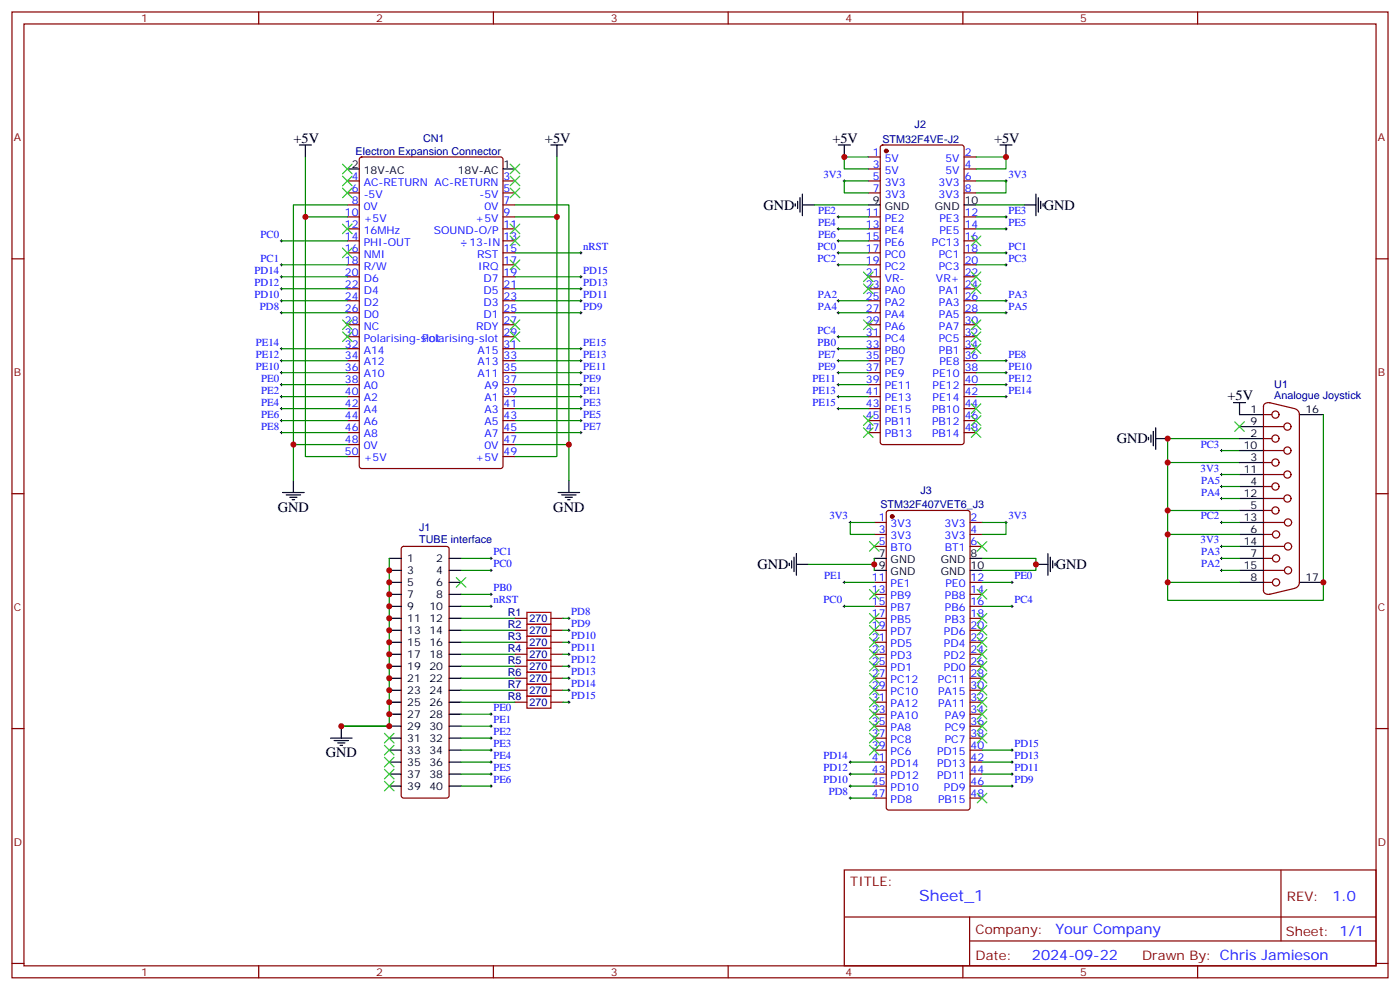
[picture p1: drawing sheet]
<svg xmlns="http://www.w3.org/2000/svg" width="412mm" height="292mm" viewBox="0 0 412 292" stroke-linecap="round" stroke-linejoin="round" font-family="sans-serif">
<g fill="none" stroke="#870000" stroke-width=".35">
<path d="M3.5 3.5h405.4v284.4h-405.4zM7.1 7.1h398.2v277.2h-398.2zM76.2 3.5v3.6M145.3 3.5v3.6M214.5 3.5v3.6M283.6 3.5v3.6M352.8 3.5v3.6M102.3 53.3h3.5M102.3 56.8h3.5M106.1 46.4l.4-.2h41l.6 .4 .1 90.6-.5 .7h-41.2l-.6-.4-.1-90.6zM148.2 53.3h3.5M148.2 56.8h3.5"/>
<path d="M255.8 53.3h3.5M255.8 56.8h3.5M255.8 46.2h3.5M255.8 49.7h3.5M259.5 42.9l.5-.2h23.3l.6 .4 .1 87.1-.5 .6-23.5 .1-.7-.5v-87zM284 53.3h3.5M284 56.8h3.5M284 46.2h3.5M284 49.7h3.5M3.5 76.2h3.6M102.3 60.3h3.5M102.3 63.9h3.5"/>
<path d="M102.3 67.4h3.5M102.3 70.9h3.5M102.3 74.4h3.5M102.3 78h3.5M148.2 60.3h3.5M148.2 63.9h3.5M148.2 67.4h3.5M148.2 70.9h3.5M148.2 74.4h3.5M148.2 78h3.5M255.8 63.9h3.5M255.8 67.4h3.5"/>
<path d="M255.8 70.9h3.5M255.8 74.4h3.5M255.8 78h3.5M284 63.9h3.5M284 67.4h3.5M284 70.9h3.5M284 74.4h3.5M284 78h3.5M405.3 76.2h3.6M102.3 81.5h3.5M102.3 85h3.5M102.3 99.1h3.5"/>
<path d="M102.3 88.5h3.5M102.3 95.6h3.5M102.3 92.1h3.5M148.2 81.5h3.5M148.2 85h3.5M148.2 99.1h3.5M148.2 88.5h3.5M148.2 95.6h3.5M148.2 92.1h3.5M255.8 81.5h3.5M255.8 85h3.5M255.8 99.1h3.5"/>
<path d="M255.8 88.5h3.5M255.8 95.6h3.5M255.8 92.1h3.5M284 81.5h3.5M284 85h3.5M284 99.1h3.5M284 88.5h3.5M284 95.6h3.5M284 92.1h3.5M102.3 116.8h3.5M102.3 113.2h3.5M102.3 109.7h3.5"/>
<path d="M102.3 106.2h3.5M102.3 102.7h3.5M148.2 116.8h3.5M148.2 113.2h3.5M148.2 109.7h3.5M148.2 106.2h3.5M148.2 102.7h3.5M255.8 116.8h3.5M255.8 113.2h3.5M255.8 109.7h3.5M255.8 106.2h3.5M255.8 102.7h3.5"/>
<path d="M284 116.8h3.5M284 113.2h3.5M284 109.7h3.5M284 106.2h3.5M284 102.7h3.5M372.2 119.6v54.3M373.9 118.5l7.5 1.8M374.1 118.6a1.31 1.31 0 0 0-1.9 1.1M102.3 134.4h3.5M102.3 130.9h3.5M102.3 127.4h3.5M102.3 123.8h3.5"/>
<path d="M102.3 120.3h3.5M148.2 134.4h3.5M148.2 130.9h3.5M148.2 127.4h3.5M148.2 123.8h3.5M148.2 120.3h3.5M255.8 127.4h3.5M255.8 123.8h3.5M255.8 120.3h3.5M284 127.4h3.5M284 123.8h3.5M284 120.3h3.5"/>
<path d="M372.2 129.1h2.4M372.2 122.1h2.4M372.2 136.2h2.4M372.2 125.6h6M372.2 132.6h6M372.2 139.7h6M381.5 120.4a1.77 1.77 0 0 1 1.3 1.7v49.3a1.77 1.77 0 0 1-1.3 1.8M3.5 145.3h3.6M257.5 153.8h3.6M257.5 157.3h3.6M261.3 150.5l.5-.2h23.2l.7 .4 .1 87.1-.5 .6-23.5 .1-.7-.5v-87zM285.8 153.8h3.5"/>
<path d="M285.8 157.3h3.5M372.2 143.2h2.4M372.2 150.3h2.4M372.2 146.8h6M372.4 153.8h6M372.4 157.3h2.4M405.3 145.3h3.6M118.4 161.1l.5-.2h12.7l.5 .2 .2 .5v72.6l-.2 .5-.5 .2h-12.7l-.5-.2-.2-.5v-72.6zM257.5 160.9h3.6M257.5 171.4h3.6M257.5 175h3.6M257.5 178.5h3.6"/>
<path d="M285.8 160.9h3.5M285.8 171.4h3.5M285.8 175h3.5M285.8 178.5h3.5M372.2 173.8a1.41 1.41 0 0 0 1.9 1.1M372.4 160.9h6M372.4 171.4h2.4M372.4 164.4h2.4M372.4 167.9h6M381.4 173.2l-7.5 1.8M151.7 182h3.5M151.7 185.6h3.5"/>
<path d="M151.7 189.1h3.5M151.7 199.7h3.5M151.7 192.6h3.5M151.7 196.1h3.5M162.3 182h3.5M162.3 185.6h3.5M162.3 189.1h3.5M162.3 199.7h3.5M162.3 192.6h3.5M162.3 196.1h3.5M257.5 182h3.6M257.5 185.6h3.6"/>
<path d="M257.5 189.1h3.6M257.5 199.7h3.6M257.5 192.6h3.6M257.5 196.1h3.6M285.8 182h3.5M285.8 185.6h3.5M285.8 189.1h3.5M285.8 199.7h3.5M285.8 192.6h3.5M285.8 196.1h3.5M3.5 214.5h3.6M151.7 206.7h3.5"/>
<path d="M151.7 203.2h3.5M162.3 206.7h3.5M162.3 203.2h3.5M257.5 217.3h3.6M257.5 213.8h3.6M257.5 210.3h3.6M257.5 206.7h3.6M257.5 203.2h3.6M285.8 217.3h3.5M285.8 213.8h3.5M285.8 210.3h3.5M285.8 206.7h3.5"/>
<path d="M285.8 203.2h3.5M405.3 214.5h3.6M257.5 234.9h3.6M257.5 231.4h3.6M257.5 227.9h3.6M257.5 224.4h3.6M257.5 220.8h3.6M285.8 234.9h3.5M285.8 231.4h3.5M285.8 227.9h3.5M285.8 224.4h3.5M285.8 220.8h3.5"/>
<path d="M248.7 256.1h156.6v28.2h-156.6zM377.3 256.1v20.9M248.7 270h156.5M285.6 277h119.6M285.6 270v14.1M3.5 283.6h3.6M76.2 284.3v3.6M145.3 284.3v3.6M214.5 284.3v3.6M283.6 284.3v3.6M352.8 284.3v3.6M405.3 283.6h3.6"/>
<circle cx="375.7" cy="136.2" r="1.06"/>
<circle cx="375.7" cy="129.1" r="1.06"/>
<circle cx="375.7" cy="122.1" r="1.06"/>
<circle cx="379.2" cy="132.6" r="1.06"/>
<circle cx="379.2" cy="125.6" r="1.06"/>
<circle cx="379.2" cy="139.7" r="1.06"/>
<circle cx="375.7" cy="143.2" r="1.06"/>
<circle cx="375.7" cy="150.3" r="1.06"/>
<circle cx="375.9" cy="157.3" r="1.06"/>
<circle cx="379.2" cy="146.8" r="1.06"/>
<circle cx="379.4" cy="153.8" r="1.06"/>
<circle cx="375.9" cy="171.4" r="1.06"/>
<circle cx="375.9" cy="164.4" r="1.06"/>
<circle cx="379.4" cy="167.9" r="1.06"/>
<circle cx="379.4" cy="160.9" r="1.06"/>
</g>
<g fill="none" stroke="#000" stroke-width=".35">
<path d="M88.2 42.7h3.5M90 42.7v3.5M102.3 49.7h3.5M148.2 49.7h3.5M162.3 42.7h3.5M164 42.7v3.5M234.2 60v.7M234.9 59.3v2.1M235.7 58.2v4.2M236.4 57.2v6.3M246.9 42.7h3.6M248.7 42.7v3.5"/>
<path d="M294.6 42.7h3.5M296.3 42.7v3.5M305.2 57.2v6.3M305.9 58.2v4.2M306.6 59.3v2.1M307.3 60v.7M236.4 60.3h3.5M255.8 60.3h3.5M284 60.3h3.5M301.6 60.3h3.6M363.4 118.5h3.5M365.1 118.5v3.6h7.1"/>
<path d="M338.3 128.8v.7M339 128.1v2.1M339.7 127v4.2M340.4 129.1h3.6M340.4 125.9v6.4M365.1 129.1h7.1M365.1 136.2h7.1M365.1 125.6h7.1M365.1 132.6h7.1M365.1 139.7h7.1M382.8 122.1h7M83.3 145h6.3"/>
<path d="M84.3 145.7h4.2M85.4 146.4h2.1M86.1 147.1h.7M86.4 141.5v3.5M164.4 145h6.3M165.5 145.7h4.2M166.5 146.4h2.1M167.2 147.1h.7M167.6 141.5v3.5M365.1 143.2h7.1M365.1 150.3h7.1M365.1 157.3h7.1"/>
<path d="M365.1 146.8h7.1M365.1 153.8h7.1M114.7 164.4h3.5M114.7 167.9h3.5M114.7 171.4h3.5M114.7 175h3.5M114.7 178.5h3.5M132.3 164.4h3.5M132.3 167.9h3.5M132.3 171.4h3.5M132.3 175h3.5M132.3 178.5h3.5"/>
<path d="M232.5 165.8v.7M233.2 165.1v2.1M233.9 164v4.3M234.6 166.2h3.5M234.6 163v6.3M257.5 164.4h3.6M257.5 167.9h3.6M285.8 164.4h3.5M285.8 167.9h3.5M305.2 166.2h3.5M308.7 163v6.3M309.4 164v4.3"/>
<path d="M310.1 165.1v2.1M310.8 165.8v.7M365.1 164.4h7.1M365.1 167.9h7.1M365.1 171.4h7.1M365.1 160.9h7.1M382.8 171.4h7M114.7 182h3.5M114.7 185.6h3.5M114.7 189.1h3.5M114.7 192.6h3.5M114.7 196.1h3.5"/>
<path d="M114.7 199.7h3.5M132.3 182h3.5M132.3 185.6h3.5M132.3 189.1h3.5M132.3 192.6h3.5M132.3 196.1h3.5M132.3 199.7h3.5M97.4 217.3h6.3M98.4 218h4.3M99.5 218.7h2.1M100.2 219.4h.7M100.5 213.8v3.5"/>
<path d="M114.7 203.2h3.5M114.7 206.7h3.5M114.7 210.3h3.5M114.7 213.8h3.5M114.7 217.3h3.5M132.3 203.2h3.5M132.3 206.7h3.5M132.3 210.3h3.5M132.3 213.8h3.5M132.3 217.3h3.5M114.7 220.8h3.5M114.7 224.4h3.5"/>
<path d="M114.7 227.9h3.5M114.7 231.4h3.5M132.3 220.8h3.5M132.3 224.4h3.5M132.3 227.9h3.5M132.3 231.4h3.5"/>
</g>
<g fill="#870000" stroke="#870000" stroke-width=".35">
<circle cx="261.1" cy="44.4" r=".53"/>
<circle cx="262.8" cy="152" r=".53"/>
</g>
<g fill="none" stroke="#008700" stroke-width=".35">
<path d="M90 46.2v17.7h12.3M164 46.2v17.7h-12.3M255.8 46.2h-7.1v3.5h7.1M255.8 53.3h-7.1v3.5h7.1M287.5 46.2h8.8v3.5h-8.8M287.5 53.3h8.8v3.5h-8.8M82.9 70.9h19.4M82.9 78h19.4M90 63.9v70.5h12.3M102.3 60.3h-15.9v81.2M151.7 60.3h15.9v81.2M151.7 74.4h19.4"/>
<path d="M164 63.9v70.5h-12.3M239.9 60.3h15.9M246.9 70.9h8.9M246.9 78h8.9M246.9 74.4h8.9M246.9 63.9h8.9M246.9 67.4h8.9M287.5 78h8.8M287.5 60.3h14.1M287.5 74.4h8.8M287.5 63.9h8.8M287.5 67.4h8.8"/>
<path d="M82.9 81.5h19.4M82.9 85h19.4M82.9 88.5h19.4M82.9 92.1h19.4M151.7 81.5h19.4M151.7 85h19.4M151.7 88.5h19.4M151.7 92.1h19.4M246.9 88.5h8.9M246.9 92.1h8.9M246.9 99.1h8.9M287.5 88.5h8.8"/>
<path d="M287.5 92.1h8.8M82.9 116.8h19.4M82.9 113.2h19.4M82.9 109.7h19.4M82.9 106.2h19.4M82.9 102.7h19.4M151.7 116.8h19.4M151.7 113.2h19.4M151.7 109.7h19.4M151.7 106.2h19.4M151.7 102.7h19.4M246.9 116.8h8.9"/>
<path d="M246.9 113.2h8.9M246.9 109.7h8.9M246.9 106.2h8.9M246.9 102.7h8.9M287.5 116.8h8.8M287.5 113.2h8.8M287.5 109.7h8.8M287.5 106.2h8.8M82.9 127.4h19.4M82.9 123.8h19.4M82.9 120.3h19.4M86.4 130.9h15.9"/>
<path d="M151.7 130.9h15.9M151.7 127.4h19.4M151.7 123.8h19.4M151.7 120.3h19.4M246.9 120.3h8.9M344 136.2v14.1h21.1M359.8 132.6h5.3M359.8 139.7h5.3M365.1 129.1h-21.1v7.1h21.1M389.8 122.1v54.6h-45.8v-5.3M257.5 153.8h-7v3.5h7M289.3 153.8h7v3.5h-7"/>
<path d="M344 150.3v7h21.1M344 157.3v14.1h21.1M359.8 143.2h5.3M359.8 146.8h5.3M359.8 153.8h5.3M114.7 164.4v49.4h-14.2h14.2M135.8 175h8.8M135.8 178.5h8.8M135.8 167.9h8.8M135.8 164.4h8.8M248.7 171.4h8.8M248.7 178.5h8.8"/>
<path d="M257.5 164.4v1.8h-19.4M257.5 166.2v1.7M289.3 164.4h15.9v3.5h-15.9M289.3 171.4h8.8M289.3 178.5h8.8M359.8 167.9h5.3M359.8 164.4h5.3M359.8 160.9h5.3M135.8 199.7h15.9M135.8 192.6h15.9M135.8 185.6h15.9M135.8 196.1h15.9"/>
<path d="M135.8 189.1h15.9M135.8 182h15.9M165.8 199.7h1.8M165.8 192.6h1.8M165.8 185.6h1.8M165.8 196.1h1.8M165.8 189.1h1.8M165.8 182h1.8M135.8 213.8h8.8M135.8 210.3h8.8M135.8 217.3h8.8M135.8 206.7h15.9"/>
<path d="M135.8 203.2h15.9M165.8 206.7h1.8M165.8 203.2h1.8M135.8 224.4h8.8M135.8 220.8h8.8M135.8 227.9h8.8M135.8 231.4h8.8M250.5 224.4h7M250.5 227.9h7M250.5 231.4h7M250.5 234.9h7M289.3 224.4h8.8"/>
<path d="M289.3 220.8h8.8M289.3 227.9h8.8M289.3 231.4h8.8"/>
</g>
<g fill="none" stroke="#000" stroke-width=".29">
<path d="M248.4 53.3h.7M248.7 52.9v.7M296 53.3h.7M296.3 52.9v.7M82.5 70.9h.8M82.5 78h.8M82.9 70.6v.7M82.9 77.6v.7M170.7 74.4h.7M171.1 74.1v.7M246.6 70.9h.7M246.6 78h.7"/>
<path d="M246.6 74.4h.7M246.6 67.4h.7M246.6 63.9h.7M246.9 63.5v.7M246.9 67v.7M246.9 70.6v.7M246.9 74.1v.7M246.9 77.6v.7M296 78h.7M296 74.4h.7M296 67.4h.7M296 63.9h.7"/>
<path d="M296.3 63.5v.7M296.3 67v.7M296.3 74.1v.7M296.3 77.6v.7M82.5 81.5h.8M82.5 85h.8M82.5 88.5h.8M82.5 92.1h.8M82.9 81.1v.7M82.9 84.7v.7M82.9 88.2v.7M82.9 91.7v.7"/>
<path d="M170.7 81.5h.7M170.7 85h.7M170.7 88.5h.7M170.7 92.1h.7M171.1 81.1v.7M171.1 84.7v.7M171.1 88.2v.7M171.1 91.7v.7M246.6 88.5h.7M246.6 92.1h.7M246.6 99.1h.7M246.9 88.2v.7"/>
<path d="M246.9 91.7v.7M246.9 98.8v.7M296 88.5h.7M296 92.1h.7M296.3 88.2v.7M296.3 91.7v.7M82.5 102.7h.8M82.5 106.2h.8M82.5 109.7h.8M82.5 113.2h.8M82.5 116.8h.8M82.9 102.3v.7"/>
<path d="M82.9 105.8v.7M82.9 109.4v.7M82.9 112.9v.7M82.9 116.4v.7M82.9 119.9v.8M170.7 102.7h.7M170.7 106.2h.7M170.7 109.7h.7M170.7 113.2h.7M170.7 116.8h.7M171.1 102.3v.7M171.1 105.8v.7"/>
<path d="M171.1 109.4v.7M171.1 112.9v.7M171.1 116.4v.7M171.1 119.9v.8M246.6 102.7h.7M246.6 106.2h.7M246.6 109.7h.7M246.6 113.2h.7M246.6 116.8h.7M246.9 102.3v.7M246.9 105.8v.7M246.9 109.4v.7"/>
<path d="M246.9 112.9v.7M246.9 116.4v.7M246.9 119.9v.8M296 106.2h.7M296 109.7h.7M296 113.2h.7M296 116.8h.7M296.3 105.8v.7M296.3 109.4v.7M296.3 112.9v.7M296.3 116.4v.7M82.5 120.3h.8"/>
<path d="M82.5 123.8h.8M82.5 127.4h.8M82.9 123.5v.7M82.9 127v.7M170.7 120.3h.7M170.7 123.8h.7M170.7 127.4h.7M171.1 123.5v.7M171.1 127v.7M246.6 120.3h.7M359.5 132.6h.7M359.5 139.7h.7"/>
<path d="M359.8 132.3v.7M359.8 139.3v.8M250.1 153.8h.7M250.5 153.5v.7M296 153.8h.7M296.3 153.5v.7M359.5 143.2h.7M359.5 153.8h.7M359.5 146.8h.7M359.8 142.9v.7M359.8 146.4v.7M359.8 153.5v.7"/>
<path d="M144.3 175h.7M144.3 164.4h.7M144.3 167.9h.7M144.3 178.5h.7M144.6 164v.7M144.6 167.6v.7M144.6 174.6v.7M144.6 178.2v.7M248.4 171.4h.7M248.4 178.5h.7M248.7 171.1v.7M248.7 178.2v.7"/>
<path d="M297.7 171.4h.7M297.7 178.5h.7M298.1 171.1v.7M298.1 178.2v.7M359.5 164.4h.7M359.5 167.9h.7M359.5 160.9h.7M359.8 160.5v.7M359.8 164v.7M359.8 167.6v.7M167.2 199.7h.7M167.2 192.6h.7"/>
<path d="M167.2 185.6h.7M167.2 196.1h.7M167.2 189.1h.7M167.2 182h.7M167.6 181.7v.7M167.6 185.2v.7M167.6 188.7v.7M167.6 192.3v.7M167.6 195.8v.7M167.6 199.3v.7M144.3 217.3h.7M144.3 210.3h.7"/>
<path d="M144.3 213.8h.7M144.6 209.9v.7M144.6 213.4v.7M144.6 217v.7M167.2 206.7h.7M167.2 203.2h.7M167.6 202.8v.8M167.6 206.4v.7M144.3 224.4h.7M144.3 220.8h.7M144.3 227.9h.7M144.3 231.4h.7"/>
<path d="M144.6 220.5v.7M144.6 224v.7M144.6 227.5v.7M144.6 231.1v.7M250.1 224.4h.7M250.1 227.9h.7M250.1 231.4h.7M250.1 234.9h.7M250.5 224v.7M250.5 227.5v.7M250.5 231.1v.7M250.5 234.6v.7"/>
<path d="M297.7 224.4h.7M297.7 220.8h.7M297.7 227.9h.7M297.7 231.4h.7M298.1 220.5v.7M298.1 224v.7M298.1 227.5v.7M298.1 231.1v.7"/>
</g>
<g fill="none" stroke="#3c3" stroke-width=".35">
<path d="M100.9 48.3l2.8 2.9M100.9 51.9l2.8 2.8M100.9 55.4l2.8 2.8M103.7 48.3l-2.8 2.9M103.7 51.9l-2.8 2.8M103.7 55.4l-2.8 2.8M150.3 48.3l2.8 2.9M150.3 51.9l2.8 2.8M150.3 55.4l2.8 2.8M153.1 48.3l-2.8 2.9M153.1 51.9l-2.8 2.8M153.1 55.4l-2.8 2.8"/>
<path d="M100.9 66l2.8 2.8M100.9 73l2.8 2.8M103.7 66l-2.8 2.8M103.7 73l-2.8 2.8M150.3 66l2.8 2.8M150.3 69.5l2.8 2.8M150.3 76.6l2.8 2.8M153.1 66l-2.8 2.8M153.1 69.5l-2.8 2.8M153.1 76.6l-2.8 2.8M286.1 69.5l2.8 2.8M288.9 69.5l-2.8 2.8"/>
<path d="M100.9 94.2l2.8 2.8M100.9 97.7l2.8 2.8M103.7 94.2l-2.8 2.8M103.7 97.7l-2.8 2.8M150.3 94.2l2.8 2.8M150.3 97.7l2.8 2.8M153.1 94.2l-2.8 2.8M153.1 97.7l-2.8 2.8M254.4 83.6l2.8 2.8M254.4 80.1l2.8 2.8M254.4 94.2l2.8 2.8M257.2 83.6l-2.8 2.8"/>
<path d="M257.2 80.1l-2.8 2.8M257.2 94.2l-2.8 2.8M286.1 83.6l2.8 2.8M286.1 80.1l2.8 2.8M286.1 94.2l2.8 2.8M286.1 97.7l2.8 2.8M288.9 83.6l-2.8 2.8M288.9 80.1l-2.8 2.8M288.9 94.2l-2.8 2.8M288.9 97.7l-2.8 2.8M286.1 118.9l2.8 2.8M286.1 101.2l2.8 2.9"/>
<path d="M288.9 118.9l-2.8 2.8M288.9 101.2l-2.8 2.9M254.4 125.9l2.8 2.9M254.4 122.4l2.8 2.8M257.2 125.9l-2.8 2.9M257.2 122.4l-2.8 2.8M286.1 125.9l2.8 2.9M286.1 122.4l2.8 2.8M288.9 125.9l-2.8 2.9M288.9 122.4l-2.8 2.8M363.7 124.2l2.8 2.8M366.5 124.2l-2.8 2.8"/>
<path d="M256.1 159.5l2.8 2.8M258.9 159.5l-2.8 2.8M287.9 159.5l2.8 2.8M290.7 159.5l-2.8 2.8M134.4 170l2.8 2.9M137.2 170l-2.8 2.9M256.1 173.6l2.8 2.8M258.9 173.6l-2.8 2.8M287.9 173.6l2.8 2.8M290.7 173.6l-2.8 2.8M256.1 180.6l2.8 2.8M256.1 191.2l2.8 2.8"/>
<path d="M256.1 187.7l2.8 2.8M256.1 184.1l2.8 2.9M256.1 198.3l2.8 2.8M256.1 194.7l2.8 2.9M258.9 180.6l-2.8 2.8M258.9 191.2l-2.8 2.8M258.9 187.7l-2.8 2.8M258.9 184.1l-2.8 2.9M258.9 198.3l-2.8 2.8M258.9 194.7l-2.8 2.9M287.9 180.6l2.8 2.8M287.9 191.2l2.8 2.8"/>
<path d="M287.9 187.7l2.8 2.8M287.9 184.1l2.8 2.9M287.9 198.3l2.8 2.8M287.9 194.7l2.8 2.9M290.7 180.6l-2.8 2.8M290.7 191.2l-2.8 2.8M290.7 187.7l-2.8 2.8M290.7 184.1l-2.8 2.9M290.7 198.3l-2.8 2.8M290.7 194.7l-2.8 2.9M113.2 215.9l2.9 2.8M113.2 219.4l2.9 2.8"/>
<path d="M116.1 215.9l-2.9 2.8M116.1 219.4l-2.9 2.8M256.1 201.8l2.8 2.8M256.1 212.4l2.8 2.8M256.1 208.8l2.8 2.9M256.1 205.3l2.8 2.8M256.1 215.9l2.8 2.8M256.1 219.4l2.8 2.8M258.9 201.8l-2.8 2.8M258.9 212.4l-2.8 2.8M258.9 208.8l-2.8 2.9M258.9 205.3l-2.8 2.8"/>
<path d="M258.9 219.4l-2.8 2.8M258.9 215.9l-2.8 2.8M287.9 201.8l2.8 2.8M287.9 212.4l2.8 2.8M287.9 208.8l2.8 2.9M287.9 205.3l2.8 2.8M287.9 215.9l2.8 2.8M290.7 201.8l-2.8 2.8M290.7 212.4l-2.8 2.8M290.7 208.8l-2.8 2.9M290.7 205.3l-2.8 2.8M290.7 215.9l-2.8 2.8"/>
<path d="M113.2 223l2.9 2.8M113.2 226.5l2.9 2.8M113.2 230l2.9 2.8M116.1 223l-2.9 2.8M116.1 226.5l-2.9 2.8M116.1 230l-2.9 2.8M287.9 233.5l2.8 2.9M290.7 233.5l-2.8 2.9"/>
</g>
<path d="M155.2 180.3h7.1v3.5h-7.1zM155.2 183.8h7.1v3.5h-7.1zM155.2 187.3h7.1v3.6h-7.1zM155.2 190.9h7.1v3.5h-7.1zM155.2 194.4h7.1v3.5h-7.1zM155.2 197.9h7.1v3.5h-7.1zM155.2 201.4h7.1v3.6h-7.1zM155.2 205h7.1v3.5h-7.1z" fill="none" stroke="#a10000" stroke-width=".35"/>
<g fill="#c00">
<circle cx="90" cy="63.9" r=".88"/>
<circle cx="164" cy="63.9" r=".88"/>
<circle cx="167.6" cy="130.9" r=".88"/>
<circle cx="86.4" cy="130.9" r=".88"/>
<circle cx="248.7" cy="46.2" r=".88"/>
<circle cx="296.3" cy="46.2" r=".88"/>
<circle cx="114.7" cy="210.3" r=".88"/>
<circle cx="114.7" cy="206.7" r=".88"/>
<circle cx="114.7" cy="203.2" r=".88"/>
<circle cx="114.7" cy="199.7" r=".88"/>
<circle cx="114.7" cy="196.1" r=".88"/>
<circle cx="114.7" cy="192.6" r=".88"/>
<circle cx="114.7" cy="189.1" r=".88"/>
<circle cx="114.7" cy="185.6" r=".88"/>
<circle cx="114.7" cy="182" r=".88"/>
<circle cx="114.7" cy="178.5" r=".88"/>
<circle cx="114.7" cy="175" r=".88"/>
<circle cx="114.7" cy="171.4" r=".88"/>
<circle cx="114.7" cy="167.9" r=".88"/>
<circle cx="114.7" cy="213.8" r=".88"/>
<circle cx="100.5" cy="213.8" r=".88"/>
<circle cx="257.5" cy="166.2" r=".88"/>
<circle cx="305.2" cy="166.2" r=".88"/>
<circle cx="344" cy="129.1" r=".88"/>
<circle cx="344" cy="136.2" r=".88"/>
<circle cx="344" cy="150.3" r=".88"/>
<circle cx="344" cy="157.3" r=".88"/>
<circle cx="344" cy="171.4" r=".88"/>
<circle cx="389.8" cy="171.4" r=".88"/>
</g>
<text font-size="4.6" fill="#00f" x="270.8" y="265.1">Sheet_1</text>
<g font-size="4.2">
<text x="86.4" y="42">+5V</text>
<text x="160.5" y="42">+5V</text>
<text x="245.2" y="42">+5V</text>
<text x="292.8" y="42">+5V</text>
<text x="224.9" y="61.7">GND</text>
<text x="307.4" y="61.7">GND</text>
<text x="361.6" y="117.8">+5V</text>
<text x="329" y="130.4">GND</text>
<text x="81.8" y="150.6">GND</text>
<text x="163" y="150.6">GND</text>
<text x="223.1" y="167.6">GND</text>
<text x="311" y="167.6">GND</text>
<text x="96" y="223">GND</text>
</g>
<g font-size="4.2" fill="#00f">
<text x="392.5" y="265.4">1.0</text>
<text x="310.9" y="274.9">Your Company</text>
<text x="304" y="282.7">2024-09-22</text>
</g>
<g font-size="3.9" fill="#800">
<text x="250.5" y="260.7">TITLE:</text>
<text x="379.1" y="265.4">REV:</text>
<text x="287.4" y="274.9">Company:</text>
<text x="378.7" y="275.5">Sheet: 1/1</text>
<text x="287.4" y="282.6">Date:</text>
<text x="336.4" y="282.7">Drawn By: Chris Jamieson</text>
</g>
<g font-size="3.2" fill="#800">
<text x="41.6" y="6.5">1</text>
<text x="110.8" y="6.5">2</text>
<text x="179.9" y="6.5">3</text>
<text x="249.1" y="6.5">4</text>
<text x="318.2" y="6.5">5</text>
<text x="4.1" y="41.6">A</text>
<text x="405.9" y="41.6">A</text>
<text x="4.1" y="110.8">B</text>
<text x="405.9" y="110.8">B</text>
<text x="4.1" y="179.9">C</text>
<text x="405.9" y="179.9">C</text>
<text x="4.1" y="249.1">D</text>
<text x="405.9" y="249.1">D</text>
<text x="41.6" y="287.3">1</text>
<text x="110.8" y="287.3">2</text>
<text x="179.9" y="287.3">3</text>
<text x="249.1" y="287.3">4</text>
<text x="318.2" y="287.3">5</text>
</g>
<g font-size="3.2" fill="#000080">
<text x="124.6" y="41.8">CN1</text>
<text x="269.4" y="37.8">J2</text>
<text x="104.8" y="45.6">Electron Expansion Connector</text>
<text x="259.9" y="42">STM32F4VE-J2</text>
<text x="375.4" y="117.5">Analogue Joystick</text>
<text x="375.4" y="114.2">U1</text>
<text x="259.3" y="149.6">STM32F407VET6_J3</text>
<text x="271.2" y="145.4">J3</text>
<text x="123.5" y="159.8">TUBE interface</text>
<text x="123.5" y="156.4">J1</text>
<text x="149.6" y="184.9">R2</text>
<text x="149.6" y="181.4">R1</text>
<text x="156" y="183.2">270</text>
<text x="149.6" y="188.5">R3</text>
<text x="149.6" y="192">R4</text>
<text x="156" y="186.7">270</text>
<text x="156" y="190.2">270</text>
<text x="149.6" y="195.4">R5</text>
<text x="156" y="197.2">270</text>
<text x="156" y="193.8">270</text>
<text x="149.6" y="199">R6</text>
<text x="149.6" y="202.5">R7</text>
<text x="156" y="200.7">270</text>
<text x="149.6" y="206">R8</text>
<text x="156" y="204.2">270</text>
<text x="156" y="207.7">270</text>
</g>
<g font-size="3.2" fill="#00f">
<text x="257.1" y="45.9">1</text>
<text x="260.6" y="47.6">5V</text>
<text x="278.5" y="47.6">5V</text>
<text x="284.2" y="45.9">2</text>
<text x="103.6" y="52.9">4</text>
<text x="148.3" y="52.9">3</text>
<text x="242.5" y="52.4">3V3</text>
<text x="257.1" y="49.4">3</text>
<text x="257.1" y="52.9">5</text>
<text x="260.6" y="51.2">5V</text>
<text x="278.5" y="51.2">5V</text>
<text x="284.2" y="52.9">6</text>
<text x="284.2" y="49.4">4</text>
<text x="297" y="52.4">3V3</text>
<text x="103.6" y="60">8</text>
<text x="103.6" y="56.4">6</text>
<text x="107.1" y="58.2">-5V</text>
<text x="107.1" y="54.7">AC-RETURN AC-RETURN</text>
<text x="141.2" y="58.2">-5V</text>
<text x="148.3" y="56.4">5</text>
<text x="148.3" y="60">7</text>
<text x="257.1" y="56.4">7</text>
<text x="260.6" y="54.7">3V3</text>
<text x="260.6" y="58.2">3V3</text>
<text x="276.5" y="58.2">3V3</text>
<text x="276.5" y="54.7">3V3</text>
<text x="284.2" y="56.4">8</text>
<text x="101.6" y="63.5">10</text>
<text x="107.1" y="65.3">+5V</text>
<text x="107.1" y="61.7">0V</text>
<text x="140.1" y="65.3">+5V</text>
<text x="142.7" y="61.7">0V</text>
<text x="148.3" y="63.5">9</text>
<text x="241" y="63">PE2</text>
<text x="255.1" y="63.5">11</text>
<text x="260.6" y="65.3">PE2</text>
<text x="276.7" y="65.3">PE3</text>
<text x="284.2" y="63.5">12</text>
<text x="297" y="63">PE3</text>
<text x="76.8" y="70">PC0</text>
<text x="101.6" y="70.6">14</text>
<text x="101.6" y="67">12</text>
<text x="107.1" y="68.8">16MHz</text>
<text x="127.8" y="68.8">SOUND-O/P</text>
<text x="148.3" y="67">11</text>
<text x="148.3" y="70.6">13</text>
<text x="241" y="70">PE6</text>
<text x="241" y="66.5">PE4</text>
<text x="255.1" y="67">13</text>
<text x="255.1" y="70.6">15</text>
<text x="260.6" y="68.8">PE4</text>
<text x="276.7" y="68.8">PE5</text>
<text x="284.2" y="70.6">16</text>
<text x="284.2" y="67">14</text>
<text x="297" y="66.5">PE5</text>
<text x="76.8" y="77.1">PC1</text>
<text x="101.6" y="77.6">18</text>
<text x="101.6" y="74.1">16</text>
<text x="107.1" y="75.8">NMI</text>
<text x="107.1" y="72.3">PHI-OUT</text>
<text x="138.3" y="72.3">13-IN</text>
<text x="140.5" y="75.8">RST</text>
<text x="148.3" y="74.1">15</text>
<text x="148.3" y="77.6">17</text>
<text x="171.8" y="73.6">nRST</text>
<text x="240.8" y="73.6">PC0</text>
<text x="240.8" y="77.1">PC2</text>
<text x="255.1" y="74.1">17</text>
<text x="255.1" y="77.6">19</text>
<text x="260.6" y="72.3">PE6</text>
<text x="260.6" y="75.8">PC0</text>
<text x="274.5" y="72.3">PC13</text>
<text x="276.5" y="75.8">PC1</text>
<text x="284.2" y="77.6">20</text>
<text x="284.2" y="74.1">18</text>
<text x="297" y="73.6">PC1</text>
<text x="297" y="77.1">PC3</text>
<text x="75" y="80.6">PD14</text>
<text x="101.6" y="81.1">20</text>
<text x="107.1" y="82.9">D6</text>
<text x="107.1" y="79.4">R/W</text>
<text x="140.8" y="79.4">IRQ</text>
<text x="142.4" y="82.9">D7</text>
<text x="148.3" y="81.1">19</text>
<text x="171.8" y="80.6">PD15</text>
<text x="255.1" y="81.1">21</text>
<text x="260.6" y="79.4">PC2</text>
<text x="260.6" y="82.9">VR-</text>
<text x="275.7" y="82.9">VR+</text>
<text x="276.5" y="79.4">PC3</text>
<text x="284.2" y="81.1">22</text>
<text x="75" y="84.1">PD12</text>
<text x="75" y="87.7">PD10</text>
<text x="101.6" y="88.2">24</text>
<text x="101.6" y="84.7">22</text>
<text x="107.1" y="90">D2</text>
<text x="107.1" y="86.4">D4</text>
<text x="142.4" y="86.4">D5</text>
<text x="142.4" y="90">D3</text>
<text x="148.3" y="84.7">21</text>
<text x="148.3" y="88.2">23</text>
<text x="171.8" y="84.1">PD13</text>
<text x="171.8" y="87.7">PD11</text>
<text x="240.9" y="87.7">PA2</text>
<text x="255.1" y="84.7">23</text>
<text x="255.1" y="88.2">25</text>
<text x="260.6" y="86.4">PA0</text>
<text x="260.6" y="90">PA2</text>
<text x="276.6" y="90">PA3</text>
<text x="276.6" y="86.4">PA1</text>
<text x="284.2" y="88.2">26</text>
<text x="284.2" y="84.7">24</text>
<text x="297" y="87.7">PA3</text>
<text x="76.6" y="91.2">PD8</text>
<text x="101.6" y="95.2">28</text>
<text x="101.6" y="91.7">26</text>
<text x="107.1" y="93.5">D0</text>
<text x="142.4" y="93.5">D1</text>
<text x="148.3" y="91.7">25</text>
<text x="148.3" y="95.2">27</text>
<text x="171.8" y="91.2">PD9</text>
<text x="240.9" y="91.2">PA4</text>
<text x="255.1" y="91.7">27</text>
<text x="255.1" y="95.2">29</text>
<text x="260.6" y="93.5">PA4</text>
<text x="276.6" y="93.5">PA5</text>
<text x="284.2" y="95.2">30</text>
<text x="284.2" y="91.7">28</text>
<text x="297" y="91.2">PA5</text>
<text x="75.3" y="101.8">PE14</text>
<text x="101.6" y="98.8">30</text>
<text x="107.1" y="100.5">Polarising-slot</text>
<text x="107.1" y="97">NC</text>
<text x="124.4" y="100.5">Polarising-slot</text>
<text x="140.3" y="97">RDY</text>
<text x="148.3" y="98.8">29</text>
<text x="171.8" y="101.8">PE15</text>
<text x="240.8" y="101.8">PB0</text>
<text x="240.8" y="98.2">PC4</text>
<text x="255.1" y="98.8">31</text>
<text x="260.6" y="97">PA6</text>
<text x="260.6" y="100.5">PC4</text>
<text x="276.5" y="100.5">PC5</text>
<text x="276.6" y="97">PA7</text>
<text x="284.2" y="98.8">32</text>
<text x="75.3" y="105.3">PE12</text>
<text x="101.6" y="105.8">34</text>
<text x="101.6" y="102.3">32</text>
<text x="107.1" y="107.6">A12</text>
<text x="107.1" y="104.1">A14</text>
<text x="140.7" y="104.1">A15</text>
<text x="140.7" y="107.6">A13</text>
<text x="148.3" y="102.3">31</text>
<text x="148.3" y="105.8">33</text>
<text x="171.8" y="105.3">PE13</text>
<text x="241" y="105.3">PE7</text>
<text x="255.1" y="102.3">33</text>
<text x="255.1" y="105.8">35</text>
<text x="260.6" y="104.1">PB0</text>
<text x="260.6" y="107.6">PE7</text>
<text x="276.6" y="104.1">PB1</text>
<text x="276.7" y="107.6">PE8</text>
<text x="284.2" y="105.8">36</text>
<text x="284.2" y="102.3">34</text>
<text x="297" y="105.3">PE8</text>
<text x="75.3" y="108.8">PE10</text>
<text x="76.9" y="112.4">PE0</text>
<text x="101.6" y="112.9">38</text>
<text x="101.6" y="109.4">36</text>
<text x="107.1" y="111.1">A10</text>
<text x="140.7" y="111.1">A11</text>
<text x="148.3" y="109.4">35</text>
<text x="148.3" y="112.9">37</text>
<text x="171.8" y="108.8">PE11</text>
<text x="171.8" y="112.4">PE9</text>
<text x="239.4" y="112.4">PE11</text>
<text x="241" y="108.8">PE9</text>
<text x="255.1" y="109.4">37</text>
<text x="255.1" y="112.9">39</text>
<text x="260.6" y="111.1">PE9</text>
<text x="274.7" y="111.1">PE10</text>
<text x="284.2" y="112.9">40</text>
<text x="284.2" y="109.4">38</text>
<text x="297" y="108.8">PE10</text>
<text x="297" y="112.4">PE12</text>
<text x="76.9" y="115.9">PE2</text>
<text x="76.9" y="119.4">PE4</text>
<text x="101.6" y="119.9">42</text>
<text x="101.6" y="116.4">40</text>
<text x="107.1" y="118.2">A2</text>
<text x="107.1" y="114.7">A0</text>
<text x="142.7" y="114.7">A9</text>
<text x="142.7" y="118.2">A1</text>
<text x="148.3" y="116.4">39</text>
<text x="148.3" y="119.9">41</text>
<text x="171.8" y="115.9">PE1</text>
<text x="171.8" y="119.4">PE3</text>
<text x="239.4" y="115.9">PE13</text>
<text x="239.4" y="119.4">PE15</text>
<text x="255.1" y="116.4">41</text>
<text x="255.1" y="119.9">43</text>
<text x="260.6" y="114.7">PE11</text>
<text x="260.6" y="118.2">PE13</text>
<text x="274.7" y="118.2">PE14</text>
<text x="274.7" y="114.7">PE12</text>
<text x="284.2" y="119.9">44</text>
<text x="284.2" y="116.4">42</text>
<text x="297" y="115.9">PE14</text>
<text x="76.9" y="122.9">PE6</text>
<text x="101.6" y="123.5">44</text>
<text x="107.1" y="125.2">A6</text>
<text x="107.1" y="121.7">A4</text>
<text x="142.7" y="121.7">A3</text>
<text x="142.7" y="125.2">A5</text>
<text x="148.3" y="123.5">43</text>
<text x="171.8" y="122.9">PE5</text>
<text x="255.1" y="123.5">45</text>
<text x="260.6" y="121.7">PE15</text>
<text x="260.6" y="125.2">PB11</text>
<text x="274.6" y="125.2">PB12</text>
<text x="274.6" y="121.7">PB10</text>
<text x="284.2" y="123.5">46</text>
<text x="76.9" y="126.5">PE8</text>
<text x="101.6" y="130.5">48</text>
<text x="101.6" y="127">46</text>
<text x="107.1" y="128.8">A8</text>
<text x="142.7" y="128.8">A7</text>
<text x="148.3" y="127">45</text>
<text x="148.3" y="130.5">47</text>
<text x="171.8" y="126.5">PE7</text>
<text x="255.1" y="127">47</text>
<text x="260.6" y="128.8">PB13</text>
<text x="274.6" y="128.8">PB14</text>
<text x="284.2" y="127">48</text>
<text x="353.7" y="131.8">PC3</text>
<text x="101.6" y="134.1">50</text>
<text x="107.1" y="135.8">+5V</text>
<text x="107.1" y="132.3">0V</text>
<text x="140.1" y="135.8">+5V</text>
<text x="142.7" y="132.3">0V</text>
<text x="148.3" y="134.1">49</text>
<text x="353.7" y="138.8">3V3</text>
<text x="353.8" y="142.3">PA5</text>
<text x="353.8" y="145.9">PA4</text>
<text x="244.3" y="152.9">3V3</text>
<text x="258.9" y="153.5">1</text>
<text x="262.4" y="155.2">3V3</text>
<text x="278.2" y="155.2">3V3</text>
<text x="285.9" y="153.5">2</text>
<text x="297" y="152.9">3V3</text>
<text x="353.7" y="152.9">PC2</text>
<text x="258.9" y="157">3</text>
<text x="258.9" y="160.5">5</text>
<text x="262.4" y="158.8">3V3</text>
<text x="278.2" y="158.8">3V3</text>
<text x="285.9" y="160.5">6</text>
<text x="285.9" y="157">4</text>
<text x="353.7" y="160">3V3</text>
<text x="145.3" y="163.5">PC1</text>
<text x="145.3" y="167">PC0</text>
<text x="262.4" y="162.3">BT0</text>
<text x="278.3" y="162.3">BT1</text>
<text x="353.8" y="163.5">PA3</text>
<text x="353.8" y="167">PA2</text>
<text x="242.7" y="170.6">PE1</text>
<text x="256.8" y="171.1">11</text>
<text x="262.4" y="172.9">PE1</text>
<text x="278.5" y="172.9">PE0</text>
<text x="285.9" y="171.1">12</text>
<text x="298.8" y="170.6">PE0</text>
<text x="145.3" y="174.1">PB0</text>
<text x="145.3" y="177.6">nRST</text>
<text x="242.6" y="177.6">PC0</text>
<text x="256.8" y="174.6">13</text>
<text x="256.8" y="178.2">15</text>
<text x="262.4" y="176.4">PB9</text>
<text x="262.4" y="179.9">PB7</text>
<text x="278.3" y="179.9">PB6</text>
<text x="278.3" y="176.4">PB8</text>
<text x="285.9" y="178.2">16</text>
<text x="285.9" y="174.6">14</text>
<text x="298.8" y="177.6">PC4</text>
<text x="168.3" y="184.7">PD9</text>
<text x="168.3" y="181.2">PD8</text>
<text x="256.8" y="181.7">17</text>
<text x="256.8" y="185.2">19</text>
<text x="262.4" y="183.4">PB5</text>
<text x="278.3" y="183.4">PB3</text>
<text x="285.9" y="185.2">20</text>
<text x="285.9" y="181.7">18</text>
<text x="168.3" y="191.7">PD11</text>
<text x="168.3" y="188.2">PD10</text>
<text x="256.8" y="188.7">21</text>
<text x="262.4" y="187">PD7</text>
<text x="262.4" y="190.5">PD5</text>
<text x="278.1" y="190.5">PD4</text>
<text x="278.1" y="187">PD6</text>
<text x="285.9" y="188.7">22</text>
<text x="168.3" y="195.3">PD12</text>
<text x="256.8" y="192.3">23</text>
<text x="256.8" y="195.8">25</text>
<text x="262.4" y="194">PD3</text>
<text x="262.4" y="197.6">PD1</text>
<text x="278.1" y="197.6">PD0</text>
<text x="278.1" y="194">PD2</text>
<text x="285.9" y="195.8">26</text>
<text x="285.9" y="192.3">24</text>
<text x="168.3" y="198.8">PD13</text>
<text x="168.3" y="202.3">PD14</text>
<text x="256.8" y="199.3">27</text>
<text x="256.8" y="202.8">29</text>
<text x="262.4" y="201.1">PC12</text>
<text x="276.3" y="201.1">PC11</text>
<text x="285.9" y="202.8">30</text>
<text x="285.9" y="199.3">28</text>
<text x="145.3" y="209.4">PE0</text>
<text x="168.3" y="205.8">PD15</text>
<text x="256.8" y="206.4">31</text>
<text x="256.8" y="209.9">33</text>
<text x="262.4" y="204.6">PC10</text>
<text x="262.4" y="208.1">PA12</text>
<text x="276.3" y="208.1">PA11</text>
<text x="276.3" y="204.6">PA15</text>
<text x="285.9" y="209.9">34</text>
<text x="285.9" y="206.4">32</text>
<text x="145.3" y="212.9">PE1</text>
<text x="256.8" y="213.4">35</text>
<text x="262.4" y="211.7">PA10</text>
<text x="262.4" y="215.2">PA8</text>
<text x="278.3" y="215.2">PC9</text>
<text x="278.3" y="211.7">PA9</text>
<text x="285.9" y="213.4">36</text>
<text x="145.3" y="216.4">PE2</text>
<text x="145.3" y="220">PE3</text>
<text x="256.8" y="217">37</text>
<text x="256.8" y="220.5">39</text>
<text x="262.4" y="218.7">PC8</text>
<text x="278.3" y="218.7">PC7</text>
<text x="285.9" y="220.5">40</text>
<text x="285.9" y="217">38</text>
<text x="298.8" y="220">PD15</text>
<text x="145.3" y="223.5">PE4</text>
<text x="145.3" y="227">PE5</text>
<text x="242.6" y="223.5">PD14</text>
<text x="242.6" y="227">PD12</text>
<text x="256.8" y="224">41</text>
<text x="256.8" y="227.5">43</text>
<text x="262.4" y="222.2">PC6</text>
<text x="262.4" y="225.8">PD14</text>
<text x="276.1" y="225.8">PD13</text>
<text x="276.1" y="222.2">PD15</text>
<text x="285.9" y="227.5">44</text>
<text x="285.9" y="224">42</text>
<text x="298.8" y="223.5">PD13</text>
<text x="298.8" y="227">PD11</text>
<text x="145.3" y="230.5">PE6</text>
<text x="242.6" y="230.5">PD10</text>
<text x="256.8" y="231.1">45</text>
<text x="262.4" y="229.3">PD12</text>
<text x="262.4" y="232.8">PD10</text>
<text x="276.1" y="229.3">PD11</text>
<text x="278.1" y="232.8">PD9</text>
<text x="285.9" y="231.1">46</text>
<text x="298.8" y="230.5">PD9</text>
<text x="244.1" y="234.1">PD8</text>
<text x="256.8" y="234.6">47</text>
<text x="262.4" y="236.4">PD8</text>
<text x="276.3" y="236.4">PB15</text>
<text x="285.9" y="234.6">48</text>
</g>
<g font-size="3.2">
<text x="103.6" y="49.4">2</text>
<text x="107.1" y="51.2">18V-AC</text>
<text x="134.8" y="51.2">18V-AC</text>
<text x="148.3" y="49.4">1</text>
<text x="257.1" y="60">9</text>
<text x="284.2" y="60">10</text>
<text x="260.6" y="61.7">GND</text>
<text x="275.4" y="61.7">GND</text>
<text x="368.4" y="121.7">1</text>
<text x="368.4" y="125.2">9</text>
<text x="384.5" y="121.7">16</text>
<text x="368.4" y="128.8">2</text>
<text x="366.4" y="132.3">10</text>
<text x="368.4" y="135.8">3</text>
<text x="366.4" y="139.3">11</text>
<text x="368.4" y="142.9">4</text>
<text x="366.4" y="146.4">12</text>
<text x="368.4" y="149.9">5</text>
<text x="366.4" y="153.5">13</text>
<text x="366.4" y="160.5">14</text>
<text x="368.4" y="157">6</text>
<text x="119.9" y="165.5">1</text>
<text x="128.5" y="165.5">2</text>
<text x="258.9" y="164">7</text>
<text x="258.9" y="167.6">9</text>
<text x="262.4" y="165.8">GND</text>
<text x="277.2" y="165.8">GND</text>
<text x="285.9" y="167.6">10</text>
<text x="285.9" y="164">8</text>
<text x="366.4" y="167.6">15</text>
<text x="368.4" y="164">7</text>
<text x="119.9" y="169">3</text>
<text x="119.9" y="172.5">5</text>
<text x="128.5" y="169">4</text>
<text x="128.5" y="172.5">6</text>
<text x="262.4" y="169.3">GND</text>
<text x="277.2" y="169.3">GND</text>
<text x="368.4" y="171.1">8</text>
<text x="384.5" y="171.1">17</text>
<text x="119.9" y="176">7</text>
<text x="119.9" y="179.6">9</text>
<text x="126.5" y="179.6">10</text>
<text x="128.5" y="176">8</text>
<text x="119.9" y="183.1">11</text>
<text x="126.5" y="183.1">12</text>
<text x="119.9" y="186.6">13</text>
<text x="119.9" y="190.1">15</text>
<text x="126.5" y="186.6">14</text>
<text x="126.5" y="190.1">16</text>
<text x="119.9" y="193.7">17</text>
<text x="119.9" y="197.2">19</text>
<text x="126.5" y="193.7">18</text>
<text x="126.5" y="197.2">20</text>
<text x="119.9" y="200.7">21</text>
<text x="126.5" y="200.7">22</text>
<text x="119.9" y="204.3">23</text>
<text x="119.9" y="207.8">25</text>
<text x="126.5" y="204.3">24</text>
<text x="126.5" y="207.8">26</text>
<text x="119.9" y="211.3">27</text>
<text x="119.9" y="214.8">29</text>
<text x="126.5" y="211.3">28</text>
<text x="126.5" y="214.8">30</text>
<text x="119.9" y="218.4">31</text>
<text x="119.9" y="221.9">33</text>
<text x="126.5" y="218.4">32</text>
<text x="126.5" y="221.9">34</text>
<text x="119.9" y="225.4">35</text>
<text x="126.5" y="225.4">36</text>
<text x="119.9" y="229">37</text>
<text x="119.9" y="232.5">39</text>
<text x="126.5" y="229">38</text>
<text x="126.5" y="232.5">40</text>
</g>
</svg>
